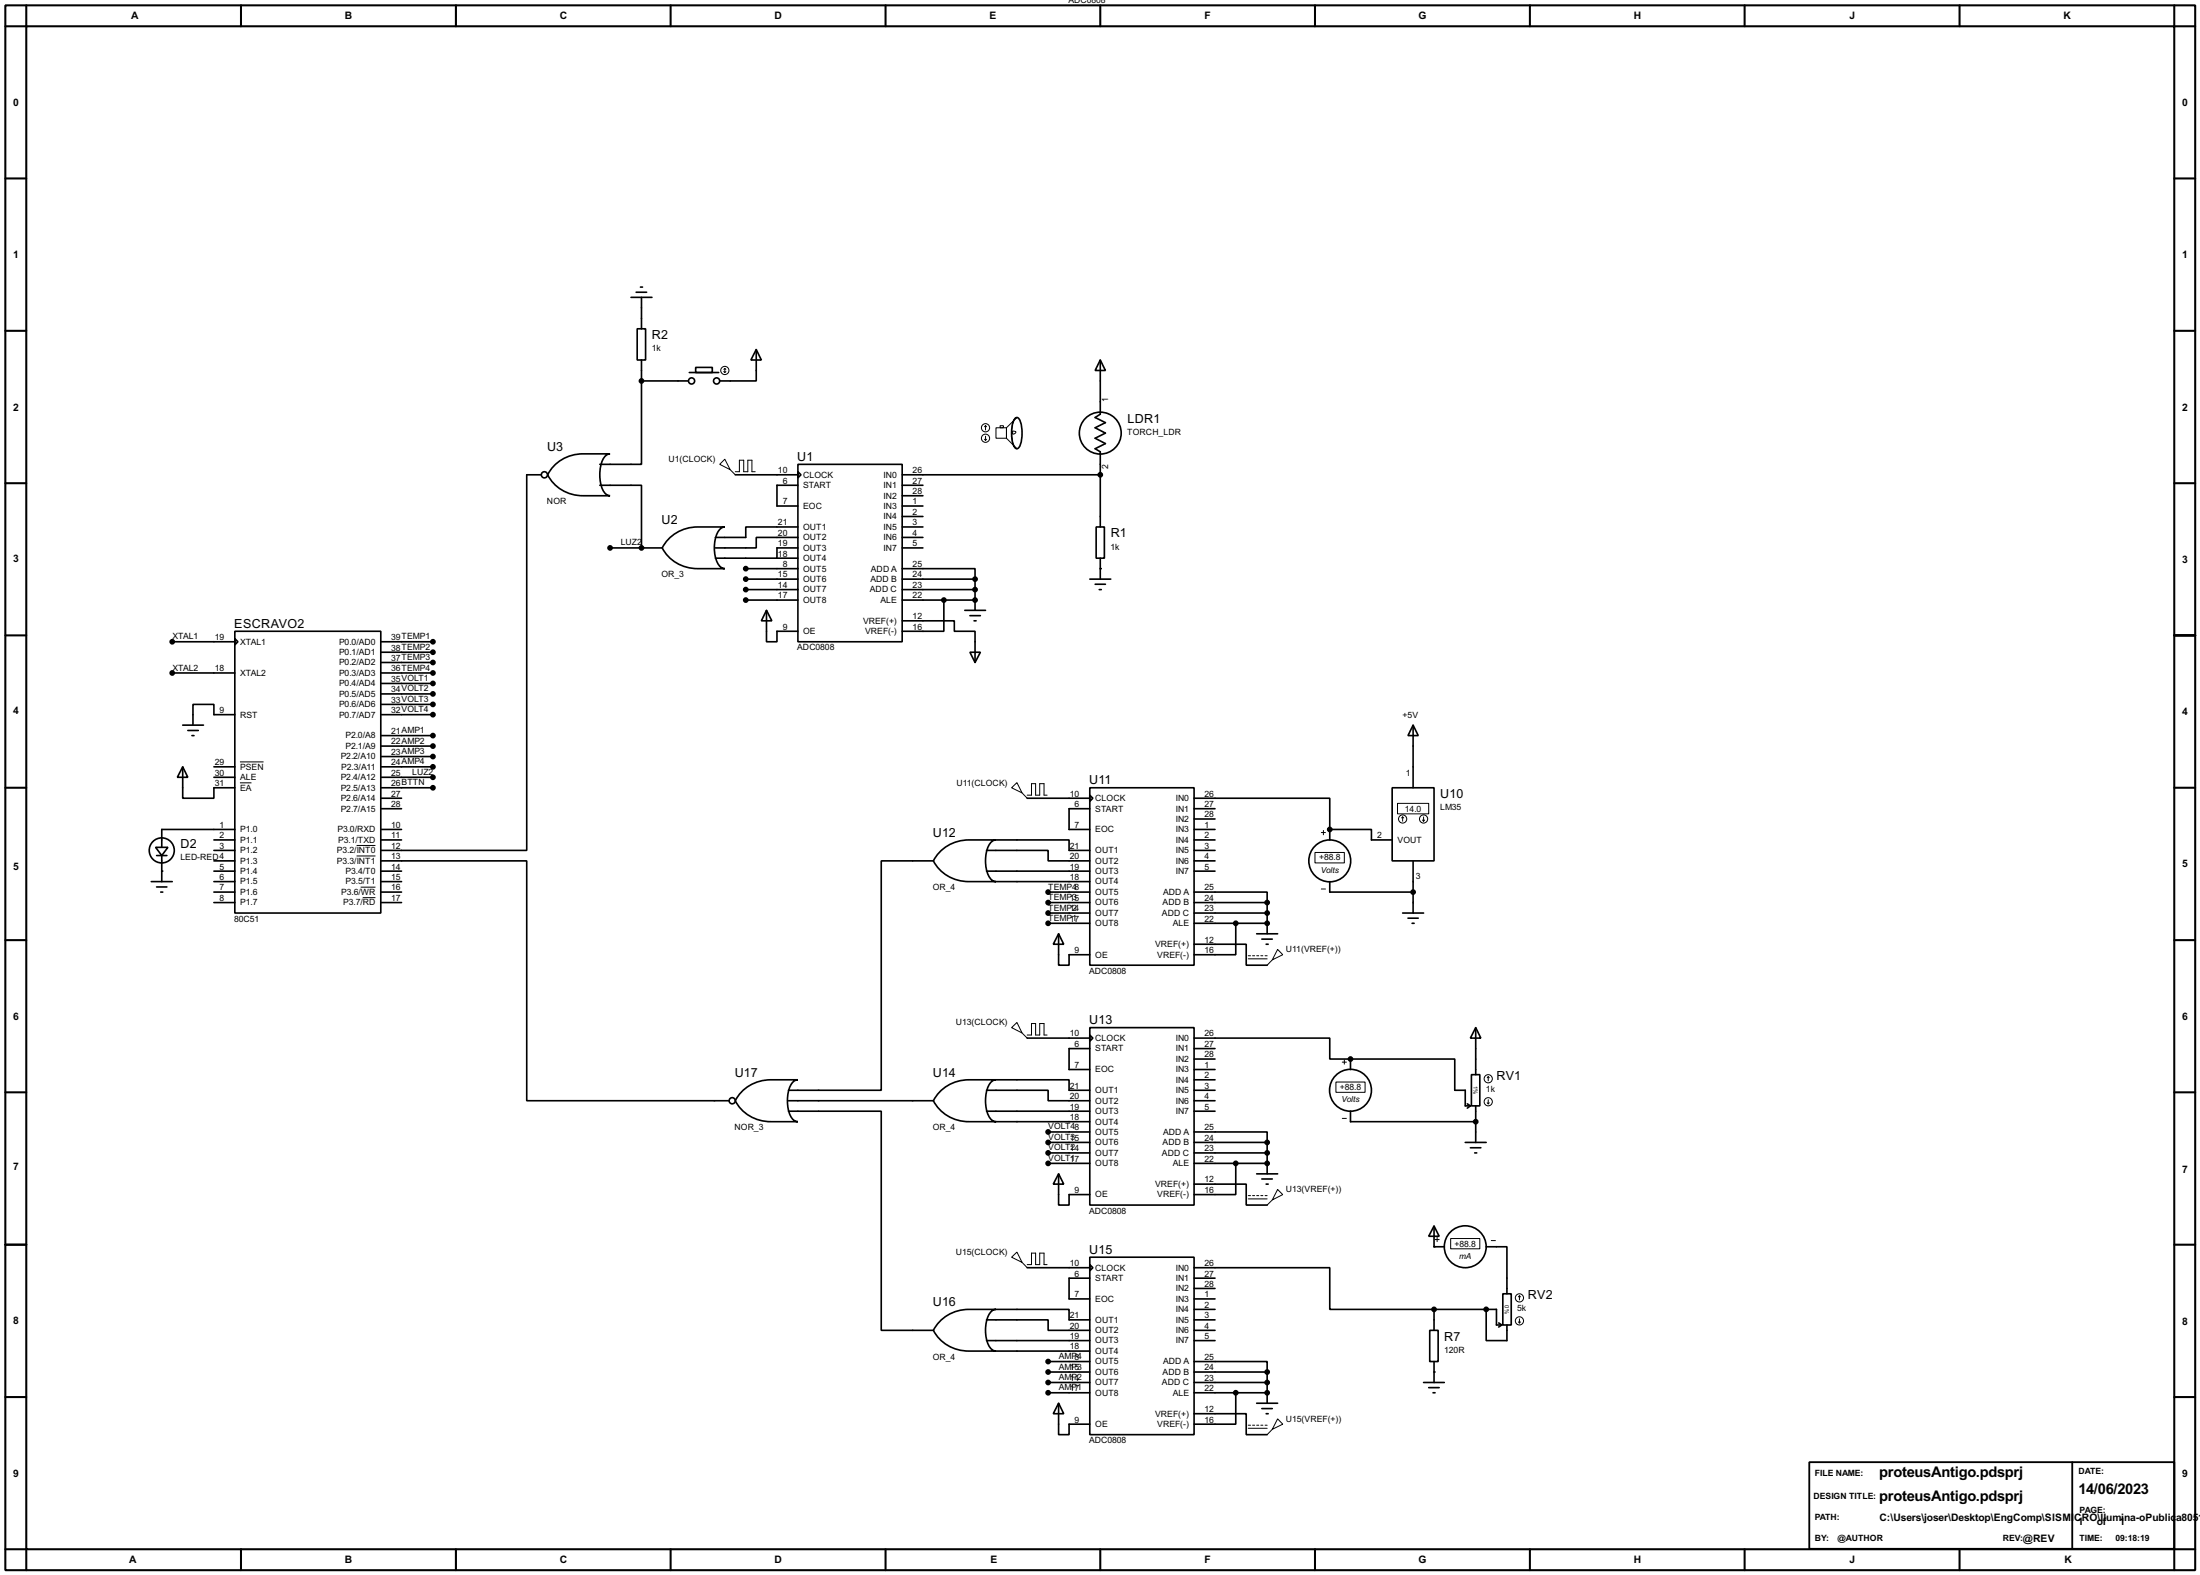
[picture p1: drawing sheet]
<svg xmlns="http://www.w3.org/2000/svg" width="536mm" height="383mm" viewBox="0 0 536 383" stroke-linecap="round" stroke-linejoin="round" font-family="sans-serif">
<g fill="none" stroke="#000" stroke-width=".5">
<path d="M1.3 1.3h533.4v381h-533.4zM6.4 6.4h523.2v370.8h-523.2zM6.4 1.3v5.1h-5.1M58.7 1.3v5.1M111.1 1.3v5.1M163.4 1.3v5.1M215.7 1.3v5.1M268 1.3v5.1M320.3 1.3v5.1M372.7 1.3v5.1M425 1.3v5.1M477.3 1.3v5.1"/>
<path d="M529.6 1.3v5.1h5.1M1.3 43.5h5.1M529.6 43.5h5.1M1.3 80.6h5.1M529.6 80.6h5.1M1.3 117.7h5.1M529.6 117.7h5.1M1.3 154.7h5.1M529.6 154.7h5.1M1.3 191.8h5.1M529.6 191.8h5.1M1.3 228.9h5.1"/>
<path d="M529.6 228.9h5.1M1.3 266h5.1M529.6 266h5.1M1.3 303.1h5.1M529.6 303.1h5.1M1.3 340.2h5.1M529.6 340.2h5.1M1.3 377.2h5.1v5.1M58.7 377.2v5.1M111.1 377.2v5.1M163.4 377.2v5.1M215.7 377.2v5.1"/>
<path d="M268 377.2v5.1M320.3 377.2v5.1M372.7 377.2v5.1M425 377.2v5.1M477.3 377.2v5.1M534.7 377.2h-5.1v5.1"/>
</g>
<path d="M440.7 356h88.9v21.1h-88.9zM504.8 356v21.1" fill="none" stroke="#000" stroke-width=".45"/>
<g fill="none" stroke="#000" stroke-width=".4">
<path d="M153.7 72.4h5.1M155 71.2h2.5M156 69.9h.5M156.3 72.4v7.7M155.2 80.1h2.1v7.6h-2.1zM156.3 92.8v20.3h-10.2M156.3 87.7v5.1M156.3 92.8h11.4M167.9 90.7h7.2M169.5 89.5h4v1.2h-4zM184.2 85.1l1.3 2.6h-2.6zM184.2 85.1v7.7h-8.9"/>
<path d="M268 87.7l1.3 2.5h-2.5zM268 87.7v13.2l-1.2 .8 2.5 1.2-2.5 1.3 2.5 1.3-2.5 1.2 2.5 1.3-2.5 1.3 1.2 .7v18.3M131.9 115.6h-3.6v91.5h-35.5M135.2 113.2a9.8 9.8 0 0 1 6.8-2.7h6.6a3.2 3.2 0 0 0-2.3 3.1 7.9 7.9 0 0 0 1.3 6.7l1 .4h-6.6a9.5 9.5 0 0 1-8.6-5.1zM146.1 118.2h10.2v15.2M179.1 115.6h15.3M194.4 113.1h25.4v43.2h-25.4zM194.4 114.9l.7 .7-.7 .8zM194.4 118.2h-5.1v5h5.1M219.8 115.6h48.2M219.8 118.2h5M247.4 101.7h.3a2.96 2.96 0 0 1 1.2 2.9l-.1 2.5a2.46 2.46 0 0 1-1.1 2.2 2.89 2.89 0 0 1-1.3-3l.1-2.5a3.1 3.1 0 0 1 .9-2.1z"/>
<path d="M148.6 133.4h12.7M163.1 131a9.9 9.9 0 0 1 6.9-2.7h6.6a3.2 3.2 0 0 0-2.4 3.1 7.6 7.6 0 0 0 1.3 6.6l1.1 .5h-6.6a9.6 9.6 0 0 1-8.7-5.1zM181.7 138.5h12.7M189.3 135.9h5.1M194.4 128.3h-12.7v2.6h-7.4M194.4 130.9h-10.2v2.5h-9.9M194.4 133.4h-5.1v2.5h-15M219.8 138.5h17.7v2.5M219.8 133.4h5M219.8 130.9h5M219.8 128.3h5M219.8 123.2h5"/>
<path d="M219.8 125.8h5M219.8 120.7h5M267 128.3h2v7.6h-2zM268 135.9v5.1M42 156.3h15.2M57.2 153.7h35.6v68.6h-35.6zM57.2 155.5l.8 .8-.8 .7zM92.8 156.3h12.7M92.8 158.8h12.7M181.7 141h12.7M181.7 143.6h12.7M181.7 146.1h12.7"/>
<path d="M186.7 148.6l1.3 2.6h-2.5zM186.7 148.6v7.7h2.6v-2.6h5.1M219.8 151.2h12.7v2.5h5v7.6M219.8 141h17.7M219.8 143.6h17.7M219.8 146.1h17.7M229.9 146.1v7.6h-10.1M235 148.6h5.1M236.3 158.8h2.5l-1.3 2.5zM236.3 149.9h2.5M237.3 151.2h.5M237.5 141v7.6"/>
<path d="M265.5 141h5.1M266.8 142.3h2.5M267.8 143.6h.5M42 163.9h15.2M44.5 176.6h5.1M45.8 177.9h2.5M46.8 179.1h.5M57.2 174h-5.1v-2.5h-5.1v5.1M92.8 163.9h12.7M92.8 179.1h12.7M92.8 161.3h12.7M92.8 166.4h12.7"/>
<path d="M92.8 169h12.7M92.8 171.5h12.7M92.8 174h12.7M344.2 176.6l1.3 2.5h-2.5zM344.2 176.6v15.2M44.5 186.7l1.3 2.6h-2.6zM44.5 186.7v7.7h7.6v-2.6h5.1M52.1 189.3h5.1M52.1 186.7h5.1M92.8 189.3h12.7M92.8 194.4h5M92.8 181.7h12.7"/>
<path d="M92.8 184.2h12.7M92.8 186.7h12.7M92.8 191.8h12.7M92.8 196.9h5M250.2 194.4h15.3M265.5 191.8h25.4v43.2h-25.4zM265.5 193.6l.7 .8-.7 .7zM265.5 196.9h-5.1v5.1h5.1M290.9 194.4h33v7.6M290.9 196.9h5.1M290.9 199.4h5.1M339.1 191.8h10.2v17.8h-10.2z"/>
<path d="M36.9 214.7h5.1M37.9 206.3h3l-1.5 2zM38.2 216h2.5M38.2 208.3h2.5M39.2 217.2h.5M39.4 208.3v6.4M52.1 217.2h5.1M52.1 219.8h5.1M52.1 212.1h5.1M52.1 214.7h5.1M52.1 204.5h5.1M52.1 207.1h5.1"/>
<path d="M52.1 209.6h5.1M57.2 202h-17.8v4.3M92.8 209.6h35.5v58.4h49.3M92.8 202h5M92.8 217.2h5M92.8 219.8h5M92.8 212.1h5M92.8 214.7h5M92.8 204.5h5M227.4 209.6h-12.7v55.9h-22.6M229.2 207.2a9.9 9.9 0 0 1 6.8-2.7h6.6a3.2 3.2 0 0 0-2.4 3.1 7.6 7.6 0 0 0 1.4 6.6l1 .5h-6.6a9.6 9.6 0 0 1-8.6-5.1zM240.3 207.1h15v2.5h10.2"/>
<path d="M240.3 212.1h25.2M242.6 204.5h17.8v2.6h5.1M242.6 214.7h22.9M255.3 217.2h10.2M255.3 219.8h10.2M290.9 217.2h17.8v2.6M290.9 202h5.1M290.9 219.8h17.8M290.9 212.1h5.1M290.9 204.5h5.1M290.9 207.1h5.1M290.9 209.6h5.1"/>
<path d="M308.7 219.8v7.6M323.9 202h10.2v2.5h5M323.9 214.7v2.5h20.3M323.9 202v2.5M344.2 209.6v12.7M255.3 222.3h10.2M255.3 224.8h10.2M257.9 227.4l1.2 2.5h-2.5zM257.9 227.4v7.6h2.5v-2.5h5.1M290.9 229.9h12.7v5.1h5.1M290.9 222.3h17.8M290.9 224.8h17.8"/>
<path d="M301 224.8v7.7h-10.1M306.1 227.4h5.1M307.4 228.7h2.5M308.4 229.9h.5M341.7 222.3h5.1M343 223.6h2.5M344 224.8h.5M250.2 252.8h15.3M265.5 250.2h25.4v43.2h-25.4zM265.5 252l.7 .8-.7 .7zM265.5 255.3h-5.1v5.1h5.1M290.9 252.8h33v5.1h5.1"/>
<path d="M290.9 255.3h5.1M290.9 257.9h5.1M329 257.9h25.4v7.6h2.5v3.8h1.3M329 257.9v2.5M359.5 250.2l1.2 2.6h-2.5zM359.5 250.2v11.5M180.7 265.7a9.9 9.9 0 0 1 7.1-2.8h6.6a3.2 3.2 0 0 0-2.4 3.1 7.8 7.8 0 0 0 1.3 6.7l1.1 .4h-6.6a9.6 9.6 0 0 1-8.7-5.1zM192.1 270.6h22.6v53.3h12.7M192.1 268h35.3M229.2 265.6a9.9 9.9 0 0 1 6.8-2.7h6.6a3.2 3.2 0 0 0-2.4 3.1 7.7 7.7 0 0 0 1.4 6.7l1 .4h-6.6a9.6 9.6 0 0 1-8.6-5.1zM240.3 265.5h15v2.5h10.2M240.3 270.6h25.2"/>
<path d="M242.6 262.9h17.8v2.6h5.1M242.6 273.1h22.9M255.3 278.2h10.2M255.3 275.6h10.2M290.9 275.6h17.8v2.6M290.9 278.2h17.8M290.9 270.6h5.1M290.9 268h5.1M290.9 265.5h5.1M290.9 260.4h5.1M290.9 262.9h5.1M308.7 278.2v7.6"/>
<path d="M329 270.6v2.5h30.5M356.9 278.2h5.1M357.4 268.8l.8 .5M358.2 269.3l-.8 .5M358.2 279.5h2.5M358.4 261.7h2.1v7.6h-2.1zM359.5 269.3v8.9M255.3 280.7h10.2M255.3 283.3h10.2M257.9 285.8l1.2 2.5h-2.5zM257.9 285.8v7.6h2.5v-2.5h5.1M290.9 288.3h12.7v5.1h5.1"/>
<path d="M290.9 280.7h17.8M290.9 283.3h17.8M301 283.3v7.6h-10.1M306.1 285.8h5.1M307.4 287.1h2.5M308.4 288.3h.5M349.3 298.5l1.3 2.5h-2.6zM349.3 298.5v5.1h2.5M359.2 280.7h.5M242.6 318.8h17.8v2.6h5.1M250.2 308.7h15.3M265.5 306.1h25.4v43.2h-25.4z"/>
<path d="M265.5 307.9l.7 .8-.7 .7zM265.5 311.2h-5.1v5.1h5.1M290.9 308.7h33v10.1h25.4M290.9 318.8h5.1M290.9 316.3h5.1M290.9 311.2h5.1M290.9 313.7h5.1M349.3 318.8h15.2v3.8h1.3M349.3 318.8v5.1M362 318.8v7.6h5.1v-3.8M362 303.6h5.1v11.4M366.1 315h2v7.6h-2z"/>
<path d="M229.2 321.5a9.9 9.9 0 0 1 6.8-2.7h6.6a3.2 3.2 0 0 0-2.4 3.1 7.6 7.6 0 0 0 1.4 6.6l1 .5h-6.6a9.6 9.6 0 0 1-8.6-5.1zM240.3 321.4h15v2.5h10.2M240.3 326.4h25.2M242.6 329h22.9M255.3 334.1h10.2M255.3 336.6h10.2M255.3 339.1h10.2M255.3 331.5h10.2M290.9 331.5h17.8v2.6M290.9 334.1h17.8M290.9 336.6h17.8M290.9 339.1h17.8"/>
<path d="M290.9 326.4h5.1M290.9 321.4h5.1M290.9 323.9h5.1M301 339.1v7.7h-10.1M308.7 334.1v7.6M346.8 336.6h5M348 337.9h2.6M348.3 323.9h2v7.6h-2zM349.1 339.1h.5M349.3 331.5v5.1M365.1 322.1l.7 .5M365.8 322.6l-.7 .5"/>
<path d="M257.9 341.7l1.2 2.5h-2.5zM257.9 341.7v7.6h2.5v-2.5h5.1M290.9 344.2h12.7v5.1h5.1M306.1 341.7h5.1M307.4 343h2.5M308.4 344.2h.5"/>
<circle cx="168.4" cy="92.8" r=".75"/>
<circle cx="174.5" cy="92.8" r=".75"/>
<circle cx="132.6" cy="115.6" r=".75"/>
<circle cx="268" cy="105.5" r="5.1"/>
<circle cx="39.4" cy="207.1" r="3.1"/>
<circle cx="323.9" cy="209.6" r="5.1"/>
<circle cx="178.3" cy="268" r=".75"/>
<circle cx="328.9" cy="265.5" r="5.1"/>
<circle cx="356.9" cy="303.6" r="5.1"/>
</g>
<g fill="#000">
<circle cx="156.3" cy="133.4" r=".2"/>
<circle cx="268" cy="138.5" r=".2"/>
<circle cx="237.5" cy="146.1" r=".2"/>
<circle cx="39.4" cy="212.1" r=".2"/>
<circle cx="323.9" cy="202" r=".2"/>
<circle cx="308.7" cy="224.8" r=".2"/>
<circle cx="329" cy="257.9" r=".2"/>
<circle cx="359.5" cy="273.1" r=".2"/>
<circle cx="308.7" cy="283.3" r=".2"/>
<circle cx="349.3" cy="303.6" r=".2"/>
<circle cx="362" cy="318.8" r=".2"/>
<circle cx="308.7" cy="339.1" r=".2"/>
<circle cx="349.3" cy="334.1" r=".2"/>
</g>
<g fill="none" stroke="#000" stroke-width=".24">
<path d="M176.3 90.5l.3 .2M176.6 89.7v1M176.6 89.7l-.3 .3M176.6 89.7l.2 .3M176.8 90.5l-.2 .2M175.3 113.1l1.3-1.3 1.3 2.6zM177.9 114.4l1.2 1.2M179.1 114.9h1v-2.8h1.1v2.8h1v-2.8h1v2.8h.8M239.8 107l.3 .2M240.1 103.7l-.3 .2M240.1 103.7l.2 .2M240.1 103.7v1"/>
<path d="M240.1 106.2v1M240.3 107l-.2 .2M242.6 104.2h2.6v2.5h-2.6zM243.6 103.7h.8v.5h-.8zM246.7 105l.6 .1 .1 .3-.7 .3zM247.4 101.7a7.2 7.2 0 0 0-.7 6.1 1.55 1.55 0 0 0 1 1.5l-2.5-2.6v-2.5l2.5-2.5zM58.5 190.6h2.8M58.5 185.5h5.7M246.4 191.8l1.3-1.2 1.3 2.5zM249 193.1l1.2 1.3M250.2 193.6h1.1v-2.8h1v2.8h1v-2.8h1v2.8h.8M340.4 195.6h7.6v2.6h-7.6z"/>
<path d="M341.7 198.9l.2 .3M341.7 198.9l-.3 .3M341.7 198.9v1.1M346.5 199.7l.3 .3M346.8 198.9v1.1M347 199.7l-.2 .3M86.9 205.9h4.6M86.9 208.4h4.6M87.9 216h3.6M88.4 218.6h3.1M320.3 207.6h7.2v2.5h-7.2zM321.9 202.7h1"/>
<path d="M321.9 216.5h1M322.4 202.2v1.1M304.1 232.7h.5M304.1 233.5h4.6M305.1 232.7h.5M306.1 232.7h.5M307.1 232.7h.5M308.2 232.7h.5M309.9 233.7l-1.2 1.3M311.2 231.2l1.3 1.3-2.6 1.2zM246.4 250.2l1.3-1.2 1.3 2.5zM249 251.5l1.2 1.3"/>
<path d="M250.2 252h1.1v-2.8h1v2.8h1v-2.8h1v2.8h.8M327 258.6h1M327.5 258.1v1M325.4 263.5h7.1v2.5h-7.1zM327 272.3h1M362.3 268.5l.2 .3M362.5 262.2l.3 .2M362.5 262.2l-.2 .2M362.5 262.2v1M362.5 267.8v1M362.8 268.5l-.3 .3M304.1 291.1h.5"/>
<path d="M304.1 291.9h4.6M305.1 291.1h.5M306.1 291.1h.5M307.1 291.1h.5M308.2 291.1h.5M309.9 292.2l-1.2 1.2M311.2 289.6l1.3 1.3-2.6 1.3zM246.4 306.1l1.3-1.2 1.3 2.5zM249 307.4l1.2 1.3M250.2 307.9h1.1v-2.8h1v2.8h1v-2.8h1v2.8h.8M349.6 301.8h1M350.1 301.3v1"/>
<path d="M353.4 301.6h7.1v2.5h-7.1zM363.3 302.1h1M370.1 315.5l.3 .3M370.1 315.5l-.2 .3M370.1 315.5v1M369.9 321.9l.2 .2M370.1 321.1v1M370.4 321.9l-.3 .2M304.1 347h.5M304.1 347.8h4.6M305.1 347h.5M306.1 347h.5"/>
<path d="M307.1 347h.5M308.2 347h.5M309.9 348l-1.2 1.3M311.2 345.5l1.3 1.3-2.6 1.2z"/>
<circle cx="176.5" cy="90.2" r="1"/>
<circle cx="240" cy="104.2" r="1"/>
<circle cx="240" cy="106.7" r="1"/>
<circle cx="341.6" cy="199.4" r="1"/>
<circle cx="346.7" cy="199.4" r="1"/>
<circle cx="362.5" cy="262.7" r="1"/>
<circle cx="362.5" cy="268.3" r="1"/>
<circle cx="370.1" cy="316" r="1"/>
<circle cx="370.1" cy="321.6" r="1"/>
</g>
<g fill="#000" stroke="#000" stroke-width=".4">
<circle cx="156.2" cy="92.8" r=".5"/>
<circle cx="268" cy="115.6" r=".5"/>
<circle cx="148.6" cy="133.4" r=".5"/>
<circle cx="156.2" cy="133.4" r=".5"/>
<circle cx="181.6" cy="138.5" r=".5"/>
<circle cx="41.9" cy="156.3" r=".5"/>
<circle cx="105.4" cy="156.3" r=".5"/>
<circle cx="105.4" cy="158.8" r=".5"/>
<circle cx="181.6" cy="143.6" r=".5"/>
<circle cx="181.6" cy="146.1" r=".5"/>
<circle cx="181.6" cy="141" r=".5"/>
<circle cx="229.9" cy="146.1" r=".5"/>
<circle cx="237.5" cy="146.1" r=".5"/>
<circle cx="237.5" cy="141" r=".5"/>
<circle cx="237.5" cy="143.6" r=".5"/>
<circle cx="41.9" cy="163.9" r=".5"/>
<circle cx="105.4" cy="166.4" r=".5"/>
<circle cx="105.4" cy="171.5" r=".5"/>
<circle cx="105.4" cy="174" r=".5"/>
<circle cx="105.4" cy="169" r=".5"/>
<circle cx="105.4" cy="179.1" r=".5"/>
<circle cx="105.4" cy="163.9" r=".5"/>
<circle cx="105.4" cy="161.3" r=".5"/>
<circle cx="105.4" cy="186.7" r=".5"/>
<circle cx="105.4" cy="189.3" r=".5"/>
<circle cx="105.4" cy="184.2" r=".5"/>
<circle cx="105.4" cy="191.8" r=".5"/>
<circle cx="105.4" cy="181.7" r=".5"/>
<circle cx="255.3" cy="219.8" r=".5"/>
<circle cx="255.3" cy="217.2" r=".5"/>
<circle cx="308.6" cy="219.8" r=".5"/>
<circle cx="323.9" cy="202" r=".5"/>
<circle cx="344.2" cy="217.2" r=".5"/>
<circle cx="255.3" cy="224.8" r=".5"/>
<circle cx="255.3" cy="222.3" r=".5"/>
<circle cx="301" cy="224.8" r=".5"/>
<circle cx="308.6" cy="224.8" r=".5"/>
<circle cx="308.6" cy="222.3" r=".5"/>
<circle cx="328.9" cy="257.9" r=".5"/>
<circle cx="255.3" cy="278.2" r=".5"/>
<circle cx="255.3" cy="275.6" r=".5"/>
<circle cx="308.6" cy="278.2" r=".5"/>
<circle cx="359.4" cy="273.1" r=".5"/>
<circle cx="255.3" cy="280.7" r=".5"/>
<circle cx="255.3" cy="283.3" r=".5"/>
<circle cx="301" cy="283.3" r=".5"/>
<circle cx="308.6" cy="283.3" r=".5"/>
<circle cx="308.6" cy="280.7" r=".5"/>
<circle cx="349.3" cy="318.8" r=".5"/>
<circle cx="362" cy="318.8" r=".5"/>
<circle cx="255.3" cy="331.5" r=".5"/>
<circle cx="255.3" cy="339.1" r=".5"/>
<circle cx="255.3" cy="336.6" r=".5"/>
<circle cx="255.3" cy="334.1" r=".5"/>
<circle cx="301" cy="339.1" r=".5"/>
<circle cx="308.6" cy="336.6" r=".5"/>
<circle cx="308.6" cy="339.1" r=".5"/>
<circle cx="308.6" cy="334.1" r=".5"/>
</g>
<g font-size="4">
<text x="457.8" y="359.6">proteusAntigo.pdsprj</text>
<text x="457.8" y="365.4">proteusAntigo.pdsprj</text>
<text x="506.3" y="363.7">14/06/2023</text>
</g>
<g font-size="3.4">
<text x="158.8" y="82.6">R2</text>
<text x="274.6" y="102.9">LDR1</text>
<text x="133.3" y="109.7">U3</text>
<text x="194.2" y="112.2">U1</text>
<text x="161.2" y="127.5">U2</text>
<text x="270.6" y="130.9">R1</text>
<text x="57.1" y="152.9">ESCRAVO2</text>
<text x="265.3" y="191">U11</text>
<text x="350.8" y="194.4">U10</text>
<text x="227.2" y="203.7">U12</text>
<text x="44" y="206.6">D2</text>
<text x="265.3" y="249.4">U13</text>
<text x="179" y="262.1">U17</text>
<text x="227.2" y="262.1">U14</text>
<text x="364.5" y="263">RV1</text>
<text x="265.3" y="305.3">U15</text>
<text x="372.2" y="316.3">RV2</text>
<text x="227.2" y="318">U16</text>
<text x="351.8" y="326.5">R7</text>
</g>
<g font-size="2.8">
<text x="31.9" y="4.7">A</text>
<text x="84" y="4.7">B</text>
<text x="136.3" y="4.7">C</text>
<text x="188.6" y="4.7">D</text>
<text x="241" y="4.7">E</text>
<text x="293.4" y="4.7">F</text>
<text x="345.5" y="4.7">G</text>
<text x="397.9" y="4.7">H</text>
<text x="450.5" y="4.7">J</text>
<text x="502.6" y="4.7">K</text>
<text x="3.2" y="25.8">0</text>
<text x="531.5" y="25.8">0</text>
<text x="3.2" y="62.8">1</text>
<text x="531.5" y="62.8">1</text>
<text x="3.2" y="100">2</text>
<text x="531.5" y="100">2</text>
<text x="3.2" y="136.8">3</text>
<text x="531.5" y="137">3</text>
<text x="3.2" y="173.9">4</text>
<text x="531.5" y="174.1">4</text>
<text x="3.2" y="211.7">5</text>
<text x="531.5" y="211.2">5</text>
<text x="3.2" y="248.3">6</text>
<text x="531.5" y="248.3">6</text>
<text x="3.2" y="284.9">7</text>
<text x="531.5" y="285.6">7</text>
<text x="3.2" y="322.5">8</text>
<text x="531.5" y="322.7">8</text>
<text x="3.2" y="359.6">9</text>
<text x="531.5" y="359.6">9</text>
<text x="457.8" y="370.3">C:\Users\joser\Desktop\EngComp\SISMI</text>
<text x="505.2" y="370.3">CRO\Ilumina-oPublic</text>
<text x="506.1" y="371.4">1</text>
<text x="510.7" y="371.4">of</text>
<text x="516.3" y="371.4">1</text>
<text x="530.1" y="370.3">a805</text>
<text x="535.5" y="370.3">1\</text>
<text x="492.8" y="375.4">@REV</text>
<text x="31.4" y="380.6">A</text>
<text x="84" y="380.6">B</text>
<text x="136.3" y="380.6">C</text>
<text x="188.6" y="380.6">D</text>
<text x="241.3" y="380.6">E</text>
<text x="293.4" y="380.6">F</text>
<text x="345.5" y="380.6">G</text>
<text x="397.9" y="380.6">H</text>
<text x="450.5" y="380.6">J</text>
<text x="502.8" y="380.6">K</text>
</g>
<g font-size="2.4">
<text x="260.2" y=".8">ADC0808</text>
<text x="158.8" y="85.6">1k</text>
<text x="269.9" y="97.8" transform="rotate(-90 269.9 97.8)">1</text>
<text x="274.6" y="105.8">TORCH_LDR</text>
<text x="162.8" y="112.5">U1(CLOCK)</text>
<text x="189.5" y="115.2">10</text>
<text x="190.7" y="117.8">6</text>
<text x="195.6" y="118.9">START</text>
<text x="195.6" y="116.3">CLOCK</text>
<text x="215.2" y="118.9">IN1</text>
<text x="215.2" y="116.3">IN0</text>
<text x="222.3" y="117.8">27</text>
<text x="222.3" y="115.2">26</text>
<text x="269.9" y="114.2" transform="rotate(-90 269.9 114.2)">2</text>
<text x="133.2" y="122.8">NOR</text>
<text x="190.7" y="122.8">7</text>
<text x="195.6" y="123.9">EOC</text>
<text x="215.2" y="123.9">IN3</text>
<text x="215.2" y="121.4">IN2</text>
<text x="222.3" y="122.8">1</text>
<text x="222.3" y="125.4">2</text>
<text x="222.3" y="120.3">28</text>
<text x="189.5" y="127.9">21</text>
<text x="189.5" y="130.5">20</text>
<text x="195.6" y="129">OUT1</text>
<text x="195.6" y="131.6">OUT2</text>
<text x="215.2" y="126.4">IN4</text>
<text x="215.2" y="129">IN5</text>
<text x="215.2" y="131.6">IN6</text>
<text x="222.3" y="127.9">3</text>
<text x="222.3" y="130.5">4</text>
<text x="151.2" y="132.8">LUZ2</text>
<text x="189.5" y="135.5">18</text>
<text x="189.5" y="133">19</text>
<text x="195.6" y="136.6">OUT4</text>
<text x="195.6" y="134.1">OUT3</text>
<text x="215.2" y="134.1">IN7</text>
<text x="222.3" y="133">5</text>
<text x="270.5" y="133.8">1k</text>
<text x="161.1" y="140.5">OR_3</text>
<text x="189.5" y="143.2">14</text>
<text x="189.5" y="140.6">15</text>
<text x="190.7" y="138.1">8</text>
<text x="195.6" y="139.2">OUT5</text>
<text x="195.6" y="141.7">OUT6</text>
<text x="212" y="141.7">ADD B</text>
<text x="212.1" y="139.2">ADD A</text>
<text x="222.3" y="140.6">24</text>
<text x="222.3" y="138.1">25</text>
<text x="222.3" y="143.2">23</text>
<text x="189.5" y="145.7">17</text>
<text x="195.6" y="144.3">OUT7</text>
<text x="195.6" y="146.8">OUT8</text>
<text x="211.9" y="144.3">ADD C</text>
<text x="214.5" y="146.8">ALE</text>
<text x="222.3" y="145.7">22</text>
<text x="42" y="155.7">XTAL1</text>
<text x="52.4" y="155.9">19</text>
<text x="95.3" y="155.9">39TEMP1</text>
<text x="190.7" y="153.3">9</text>
<text x="195.6" y="154.4">OE</text>
<text x="210.2" y="151.9">VREF(+)</text>
<text x="210.7" y="154.4">VREF(-)</text>
<text x="222.3" y="150.8">12</text>
<text x="222.3" y="153.3">16</text>
<text x="58.5" y="157">XTAL1</text>
<text x="82.6" y="157">P0.0/AD0</text>
<text x="82.6" y="159.5">P0.1/AD1</text>
<text x="95.3" y="158.4">38TEMP2</text>
<text x="95.3" y="160.9">37TEMP3</text>
<text x="194.2" y="158.4">ADC0808</text>
<text x="42" y="163.3">XTAL2</text>
<text x="52.4" y="163.5">18</text>
<text x="58.5" y="164.6">XTAL2</text>
<text x="82.6" y="162">P0.2/AD2</text>
<text x="82.6" y="164.6">P0.3/AD3</text>
<text x="82.6" y="167.1">P0.4/AD4</text>
<text x="95.3" y="163.5">36TEMP4</text>
<text x="95.3" y="166">35VOLT1</text>
<text x="53.5" y="173.6">9</text>
<text x="82.6" y="169.7">P0.5/AD5</text>
<text x="82.6" y="172.2">P0.6/AD6</text>
<text x="95.3" y="168.6">34VOLT2</text>
<text x="95.3" y="171.1">33VOLT3</text>
<text x="95.3" y="173.6">32VOLT4</text>
<text x="58.5" y="174.7">RST</text>
<text x="82.6" y="174.7">P0.7/AD7</text>
<text x="84.1" y="179.8">P2.0/A8</text>
<text x="95.3" y="178.7">21AMP1</text>
<text x="341.7" y="174.7">+5V</text>
<text x="83" y="184.9">P2.2/A10</text>
<text x="84.1" y="182.4">P2.1/A9</text>
<text x="95.3" y="181.3">22AMP2</text>
<text x="95.3" y="183.8">23AMP3</text>
<text x="52.4" y="188.9">30</text>
<text x="52.4" y="191.4">31</text>
<text x="52.4" y="186.3">29</text>
<text x="58.5" y="190">ALE</text>
<text x="58.5" y="187.4">PSEN</text>
<text x="83" y="190">P2.4/A12</text>
<text x="83.1" y="187.4">P2.3/A11</text>
<text x="95.3" y="186.3">24AMP4</text>
<text x="95.3" y="188.9">25</text>
<text x="95.3" y="191.4">26BTTN</text>
<text x="100.4" y="188.7">LUZ2</text>
<text x="233" y="191.3">U11(CLOCK)</text>
<text x="342.4" y="188.9">1</text>
<text x="58.5" y="192.5">EA</text>
<text x="83" y="197.6">P2.7/A15</text>
<text x="83" y="192.5">P2.5/A13</text>
<text x="83" y="195.1">P2.6/A14</text>
<text x="95.3" y="196.5">28</text>
<text x="95.3" y="194">27</text>
<text x="260.6" y="194">10</text>
<text x="261.8" y="196.5">6</text>
<text x="266.8" y="197.6">START</text>
<text x="266.8" y="195.1">CLOCK</text>
<text x="286.4" y="197.6">IN1</text>
<text x="286.4" y="195.1">IN0</text>
<text x="293.4" y="196.5">27</text>
<text x="293.4" y="194">26</text>
<text x="342.2" y="197.6">14.0</text>
<text x="350.8" y="197.3">LM35</text>
<text x="53.5" y="201.6">1</text>
<text x="58.5" y="202.7">P1.0</text>
<text x="82.2" y="202.7">P3.0/RXD</text>
<text x="95.3" y="201.6">10</text>
<text x="261.8" y="201.6">7</text>
<text x="266.8" y="202.7">EOC</text>
<text x="286.4" y="202.7">IN3</text>
<text x="286.4" y="200.1">IN2</text>
<text x="293.4" y="201.6">1</text>
<text x="293.4" y="199">28</text>
<text x="43.9" y="209.5">LED-RED4</text>
<text x="53.5" y="204.1">2</text>
<text x="53.5" y="206.7">3</text>
<text x="58.5" y="205.2">P1.1</text>
<text x="58.5" y="207.8">P1.2</text>
<text x="82.1" y="207.8">P3.2/INT0</text>
<text x="82.4" y="205.2">P3.1/TXD</text>
<text x="95.3" y="204.1">11</text>
<text x="95.3" y="206.7">12</text>
<text x="95.3" y="209.2">13</text>
<text x="260.6" y="206.7">21</text>
<text x="260.6" y="209.2">20</text>
<text x="266.8" y="207.8">OUT1</text>
<text x="286.4" y="205.2">IN4</text>
<text x="286.4" y="207.8">IN5</text>
<text x="293.4" y="204.1">2</text>
<text x="293.4" y="206.7">3</text>
<text x="293.4" y="209.2">4</text>
<text x="321.3" y="209.5">+88.8</text>
<text x="335.5" y="204.1">2</text>
<text x="340.4" y="205.2">VOUT</text>
<text x="53.5" y="211.7">5</text>
<text x="53.5" y="214.3">6</text>
<text x="58.5" y="210.3">P1.3</text>
<text x="58.5" y="212.8">P1.4</text>
<text x="58.5" y="215.4">P1.5</text>
<text x="82.1" y="210.3">P3.3/INT1</text>
<text x="84.2" y="212.8">P3.4/T0</text>
<text x="84.2" y="215.4">P3.5/T1</text>
<text x="95.3" y="211.7">14</text>
<text x="95.3" y="214.3">15</text>
<text x="260.6" y="214.3">18</text>
<text x="260.6" y="211.7">19</text>
<text x="266.8" y="210.3">OUT2</text>
<text x="266.8" y="215.4">OUT4</text>
<text x="266.8" y="212.8">OUT3</text>
<text x="286.4" y="210.3">IN6</text>
<text x="286.4" y="212.8">IN7</text>
<text x="293.4" y="211.7">5</text>
<text x="344.9" y="214">3</text>
<text x="53.5" y="216.8">7</text>
<text x="53.5" y="219.4">8</text>
<text x="58.5" y="217.9">P1.6</text>
<text x="58.5" y="220.5">P1.7</text>
<text x="83.1" y="217.9">P3.6/WR</text>
<text x="83.6" y="220.5">P3.7/RD</text>
<text x="95.3" y="219.4">17</text>
<text x="95.3" y="216.8">16</text>
<text x="227.2" y="216.8">OR_4</text>
<text x="255.3" y="221.7">TEMP124</text>
<text x="255.3" y="219.2">TEMP135</text>
<text x="255.3" y="216.6">TEMP48</text>
<text x="266.8" y="217.9">OUT5</text>
<text x="266.8" y="220.5">OUT6</text>
<text x="283.2" y="220.5">ADD B</text>
<text x="283.3" y="217.9">ADD A</text>
<text x="293.4" y="219.4">24</text>
<text x="293.4" y="216.8">25</text>
<text x="293.4" y="221.9">23</text>
<text x="57" y="224.4">80C51</text>
<text x="255.3" y="224.2">TEMP117</text>
<text x="266.8" y="223">OUT7</text>
<text x="266.8" y="225.5">OUT8</text>
<text x="283" y="223">ADD C</text>
<text x="285.6" y="225.5">ALE</text>
<text x="293.4" y="224.4">22</text>
<text x="261.8" y="232.1">9</text>
<text x="266.8" y="233.2">OE</text>
<text x="281.4" y="230.6">VREF(+)</text>
<text x="281.9" y="233.2">VREF(-)</text>
<text x="293.4" y="229.5">12</text>
<text x="293.4" y="232.1">16</text>
<text x="313.2" y="231.9">U11(VREF(+))</text>
<text x="265.3" y="237.1">ADC0808</text>
<text x="232.8" y="249.7">U13(CLOCK)</text>
<text x="260.6" y="252.4">10</text>
<text x="261.8" y="254.9">6</text>
<text x="266.8" y="256">START</text>
<text x="266.8" y="253.5">CLOCK</text>
<text x="286.4" y="256">IN1</text>
<text x="286.4" y="253.5">IN0</text>
<text x="293.4" y="257.5">28</text>
<text x="293.4" y="254.9">27</text>
<text x="293.4" y="252.4">26</text>
<text x="261.8" y="260">7</text>
<text x="266.8" y="261.1">EOC</text>
<text x="286.4" y="261.1">IN3</text>
<text x="286.4" y="263.6">IN4</text>
<text x="286.4" y="258.6">IN2</text>
<text x="293.4" y="260">1</text>
<text x="293.4" y="262.5">2</text>
<text x="260.6" y="265.1">21</text>
<text x="260.6" y="267.6">20</text>
<text x="266.8" y="266.2">OUT1</text>
<text x="266.8" y="268.7">OUT2</text>
<text x="286.4" y="266.2">IN5</text>
<text x="286.4" y="268.7">IN6</text>
<text x="293.4" y="265.1">3</text>
<text x="293.4" y="267.6">4</text>
<text x="326.4" y="265.4">+88.8</text>
<text x="361.9" y="265.9">1k</text>
<text x="178.9" y="275.2">NOR_3</text>
<text x="227.2" y="275.2">OR_4</text>
<text x="255.3" y="275">VOLT48</text>
<text x="260.6" y="272.7">18</text>
<text x="260.6" y="270.2">19</text>
<text x="266.8" y="273.8">OUT4</text>
<text x="266.8" y="271.3">OUT3</text>
<text x="286.4" y="271.3">IN7</text>
<text x="293.4" y="275.2">25</text>
<text x="293.4" y="270.2">5</text>
<text x="255.3" y="280.1">VOLT124</text>
<text x="255.3" y="277.6">VOLT135</text>
<text x="266.8" y="276.3">OUT5</text>
<text x="266.8" y="281.4">OUT7</text>
<text x="266.8" y="278.9">OUT6</text>
<text x="283" y="281.4">ADD C</text>
<text x="283.2" y="278.9">ADD B</text>
<text x="283.3" y="276.3">ADD A</text>
<text x="293.4" y="277.8">24</text>
<text x="293.4" y="280.3">23</text>
<text x="255.3" y="282.7">VOLT117</text>
<text x="266.8" y="284">OUT8</text>
<text x="285.6" y="284">ALE</text>
<text x="293.4" y="287.9">12</text>
<text x="293.4" y="282.9">22</text>
<text x="261.8" y="290.5">9</text>
<text x="266.8" y="291.6">OE</text>
<text x="281.4" y="289">VREF(+)</text>
<text x="281.9" y="291.6">VREF(-)</text>
<text x="293.4" y="290.5">16</text>
<text x="313.2" y="290.3">U13(VREF(+))</text>
<text x="265.3" y="295.5">ADC0808</text>
<text x="232.8" y="305.6">U15(CLOCK)</text>
<text x="354.3" y="303.5">+88.8</text>
<text x="260.6" y="308.3">10</text>
<text x="261.8" y="310.8">6</text>
<text x="266.8" y="311.9">START</text>
<text x="266.8" y="309.4">CLOCK</text>
<text x="286.4" y="311.9">IN1</text>
<text x="286.4" y="309.4">IN0</text>
<text x="293.4" y="310.8">27</text>
<text x="293.4" y="308.3">26</text>
<text x="261.8" y="315.9">7</text>
<text x="266.8" y="317">EOC</text>
<text x="286.4" y="317">IN3</text>
<text x="286.4" y="314.4">IN2</text>
<text x="293.4" y="315.9">1</text>
<text x="293.4" y="313.3">28</text>
<text x="260.6" y="321">21</text>
<text x="260.6" y="323.5">20</text>
<text x="266.8" y="322.1">OUT1</text>
<text x="286.4" y="319.5">IN4</text>
<text x="286.4" y="322.1">IN5</text>
<text x="293.4" y="318.4">2</text>
<text x="293.4" y="321">3</text>
<text x="293.4" y="323.5">4</text>
<text x="369.6" y="319.3">5k</text>
<text x="260.6" y="328.6">18</text>
<text x="260.6" y="326">19</text>
<text x="266.8" y="324.6">OUT2</text>
<text x="266.8" y="329.7">OUT4</text>
<text x="266.8" y="327.1">OUT3</text>
<text x="286.4" y="324.6">IN6</text>
<text x="286.4" y="327.1">IN7</text>
<text x="293.4" y="326">5</text>
<text x="351.8" y="329.4">120R</text>
<text x="227.2" y="331.1">OR_4</text>
<text x="257.9" y="333.5">AM1P53</text>
<text x="257.9" y="330.9">AMP84</text>
<text x="266.8" y="332.2">OUT5</text>
<text x="266.8" y="334.8">OUT6</text>
<text x="283.2" y="334.8">ADD B</text>
<text x="283.3" y="332.2">ADD A</text>
<text x="293.4" y="333.7">24</text>
<text x="293.4" y="331.1">25</text>
<text x="257.9" y="338.5">AM1P71</text>
<text x="257.9" y="336">AM1P42</text>
<text x="266.8" y="337.3">OUT7</text>
<text x="266.8" y="339.8">OUT8</text>
<text x="283" y="337.3">ADD C</text>
<text x="285.6" y="339.8">ALE</text>
<text x="293.4" y="336.2">23</text>
<text x="293.4" y="338.7">22</text>
<text x="261.8" y="346.4">9</text>
<text x="266.8" y="347.5">OE</text>
<text x="281.4" y="344.9">VREF(+)</text>
<text x="281.9" y="347.5">VREF(-)</text>
<text x="293.4" y="343.8">12</text>
<text x="293.4" y="346.4">16</text>
<text x="313.2" y="346.2">U15(VREF(+))</text>
<text x="265.3" y="351.4">ADC0808</text>
<text x="442" y="359.4">FILE NAME:</text>
<text x="506.3" y="358.9">DATE:</text>
<text x="441.7" y="364.9">DESIGN TITLE:</text>
<text x="442" y="370.2">PATH:</text>
<text x="506.5" y="368.3">PAGE:</text>
<text x="442" y="375.2">BY:</text>
<text x="447.6" y="375.2">@AUTHOR</text>
<text x="487.8" y="375.3">REV:</text>
<text x="506.5" y="375.3">TIME:</text>
<text x="515.3" y="375.3">09:18:19</text>
</g>
<g font-size="2.3">
<text x="321.7" y="212.5">Volts</text>
<text x="326.8" y="268.4">Volts</text>
<text x="355.4" y="306.5">mA</text>
</g>
<g font-size="1.6">
<text x="359" y="264.5" transform="rotate(90 359 264.5)">1%</text>
<text x="366.6" y="317.8" transform="rotate(90 366.6 317.8)">0%</text>
</g>
</svg>
